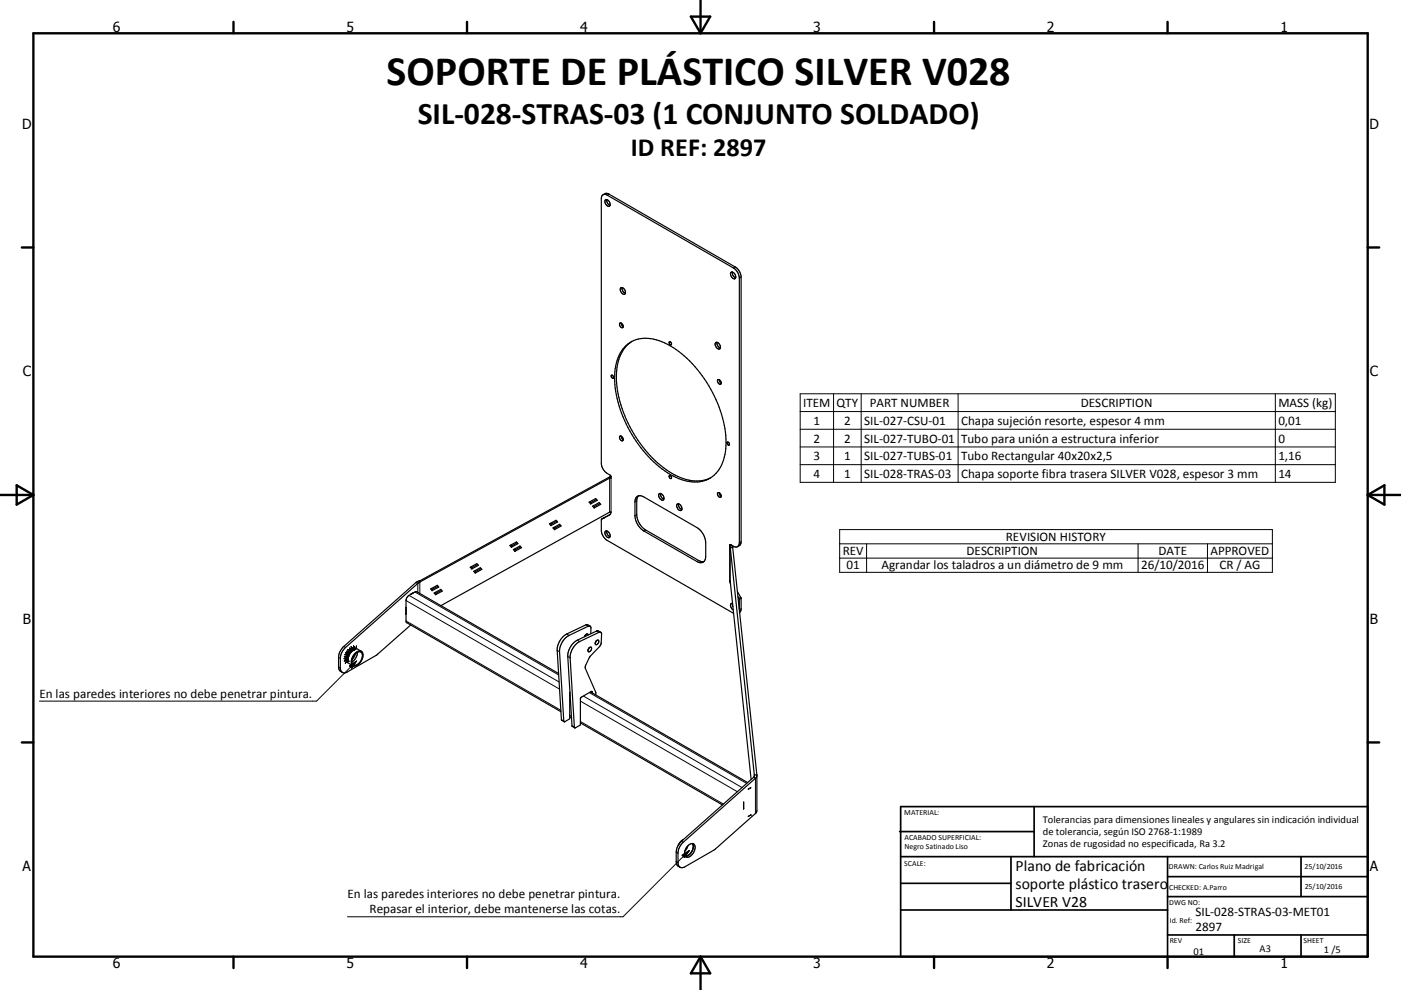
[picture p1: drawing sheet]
<svg xmlns="http://www.w3.org/2000/svg" width="420mm" height="297mm" viewBox="0 0 420 297" stroke-linecap="round" stroke-linejoin="round" font-family="sans-serif">
<g fill="none" stroke="#000" stroke-width=".36">
<path d="M180.8 58.4l.9-.4 .7 .1 38 22a3.9 3.9 0 0 1 1.8 3v79.4l-.3 .9-.8 .6M181.5 59.9a1.19 1.19 0 0 1 1.2 .7 1.19 1.19 0 0 1-.2 1.3 1.41 1.41 0 0 1-1-2zM181.9 59.9v.1a1.65 1.65 0 0 0 1 1.6M185.8 97a.83 .83 0 0 1 .9 .4 .83 .83 0 0 1-.1 .9 1.03 1.03 0 0 1-.8-1.3zM186.1 86.3a1.17 1.17 0 0 1 1.2 .7 1.17 1.17 0 0 1-.2 1.3 1.4 1.4 0 0 1-1-2zM186.3 96.9l.2 .7 .3 .4M186.5 86.3a1.62 1.62 0 0 0 1 1.7M219.2 81.7a1.18 1.18 0 0 1 1.2 .6 1.18 1.18 0 0 1-.2 1.4 1.41 1.41 0 0 1-1-2zM219.6 81.6a1.56 1.56 0 0 0 1 1.7M183.3 112.6a.47 .47 0 0 1 .6 .3 .47 .47 0 0 1-.3 .6l-.3-.4zM187.7 103.6a10.2 10.2 0 0 1 11.6-.7 35.9 35.9 0 0 1 17 21.4 21.3 21.3 0 0 1-.3 15.9 9 9 0 0 1-11.7 3.7 31.8 31.8 0 0 1-16-15.6 29.4 29.4 0 0 1-3.5-19.4 10.7 10.7 0 0 1 2.9-5.3zM189.4 102.4a11.9 11.9 0 0 0-4.6 10.7 36.6 36.6 0 0 0 17.6 29.4 11.6 11.6 0 0 0 10.6 .9"/>
<path d="M200.7 102.5a.48 .48 0 0 1 .6 .3 .48 .48 0 0 1-.3 .6l-.3-.3zM214.6 102.8a1.26 1.26 0 0 1 1.1 1.9 1.34 1.34 0 0 1-1.1-1.9zM215 102.7a1.56 1.56 0 0 0 1 1.7M215.2 114a.76 .76 0 0 1 .9 .3 .76 .76 0 0 1-.3 1 1.08 1.08 0 0 1-.6-1.3zM215.6 113.9l.2 .7 .4 .3M185.8 130.9a.77 .77 0 0 1 .9 .4 .77 .77 0 0 1-.2 1 1.1 1.1 0 0 1-.7-1.4zM186.3 130.9l.5 1M218.1 132.6a.47 .47 0 0 1 .5 .3 .47 .47 0 0 1-.2 .6l-.3-.3zM164.7 157.2l2-1.1 .5 .5-2 1.1zM165.1 157l.2 .3M165.3 157.3l-.1 .4M165.8 158.4l2-1.1 .4 .5-2 1.1z"/>
<path d="M166.1 158.2l.2 .3M166.3 158.5l-.1 .4M166.9 156.3l-1.6 1M168 157.6l-1.7 .9M176.6 150.7l2-1.1 .5 .5-2 1.1zM176.9 150.5l.3 .3M177.2 150.8l-.1 .4M177.7 151.9l1.9-1.1 .5 .5-2 1.1zM178 151.7l.2 .3M178.2 152l-.1 .4M178.8 149.8l-1.6 1M179.9 151.1l-1.7 .9"/>
<path d="M180.4 155.7l-.1 3.4a3.9 3.9 0 0 0 1.8 3l37.8 21.9M181.5 159.4a1.26 1.26 0 0 1 1.2 .6 1.26 1.26 0 0 1 0 1.3 1.36 1.36 0 0 1-1.2-1.9zM181.9 159.3a1.61 1.61 0 0 0 1 1.7M182.8 143.4l-56.9 31.2M182.8 154.4l-2.4 1.3M182.8 154.4l.3-.8-50.9 28.1M182.9 143l-.1 .4M182.9 143l-56.9 31.2M183.2 143v.4h-.4M183.2 143l-.2-.4a4.2 4.2 0 0 1-2.7-3.3v-79.7a1.08 1.08 0 0 1 .5-1.2 1.08 1.08 0 0 1 1.3 .2l37.8 21.8a3.9 3.9 0 0 1 1.8 3v79.4a1.09 1.09 0 0 1-.6 1.2 1.09 1.09 0 0 1-1.2-.1l-1-.5-.2 .5M183.2 143h-.3M190.8 149.1a1.73 1.73 0 0 1 2.2 0l15.9 9.2a5.8 5.8 0 0 1 2.7 4.5v4.1a1.6 1.6 0 0 1-.8 1.8 1.6 1.6 0 0 1-1.9-.2l-15.9-9.2a5.8 5.8 0 0 1-2.6-4.6v-4.5z"/>
<path d="M191.4 148.8l-.5 1.2v4.4a5.9 5.9 0 0 0 2.6 4.6l16.2 9.3 1.3 .2M197.7 148.1a1.26 1.26 0 0 1 1.1 .6 1.26 1.26 0 0 1 0 1.3 1.36 1.36 0 0 1-1.1-1.9zM198 148a1.64 1.64 0 0 0 1 1.8M200.7 142.7a.48 .48 0 0 1 .6 .3 .48 .48 0 0 1-.3 .6l-.3-.4zM203.1 151.2a1.27 1.27 0 0 1 1.1 1.9 1.32 1.32 0 0 1-1.1-1.9zM203.4 151.2a1.53 1.53 0 0 0 1 1.7M215.2 147.9a.81 .81 0 0 1 .9 .3 .81 .81 0 0 1-.1 1 1.01 1.01 0 0 1-.8-1.3zM215.6 147.8l.1 .5 .5 .5M123.1 178.3h.1M123.8 177.9h.1M123.8 177.9l-.7 .4M124.7 174.7l-21.6 19.2a4.7 4.7 0 0 0-1.6 3.3l.1 3.4 .3 .7 .7 .4"/>
<path d="M124.7 174.7l.6 .3M125.3 175l-21.7 19.2a4.9 4.9 0 0 0-1.6 3v3.5l.6 1M125.9 174.6l-.6 .4M126 174.2l-.1 .4M126 174.2l-1.3 .5M129.1 176.7l2-1.1 .4 .5-1.9 1.1zM129.4 176.5l.3 .3M129.7 176.8l-.1 .4M130.2 177.9l1.9-1.1 .5 .6-2 1zM130.5 177.7l.2 .3M130.7 178l-.1 .4M131.3 175.9l-1.6 .9"/>
<path d="M132.4 177.1l-1.7 .9M141 170.2l2-1.1 .4 .5-2 1.1zM141.3 170l.2 .3M141.5 170.3l-.1 .4M142 171.4l2-1.1 .5 .5-2 1.1zM142.4 171.2l.2 .3M142.6 171.5l-.1 .4M143.2 169.3l-1.7 1M144.2 170.6l-1.6 .9M152.9 163.7l2-1.1 .4 .5-2 1.1zM153.2 163.5l.2 .3M153.4 163.8l-.1 .4"/>
<path d="M153.9 164.9l2-1.1 .5 .5-2 1.1zM154.2 164.7l.2 .3M154.4 165v.4M155.1 162.8l-1.7 1M156.1 164.1l-1.7 .9M218.7 163.9l.2 .4M218.9 164.3l7.3 68.2M219 175.1l-.3-1 .2 .5 6.3 59.3M219.3 163.5v.1M219.3 163.6l-.6 .3M219.3 163.6l.4 .7M219.7 164.3h-.8"/>
<path d="M219.7 164.3l7.2 68.2M221.1 177.5l1.1 2.1v3.3l-.4 .9M221.3 179l.4 .9v2.9M106.3 196.3a1.25 1.25 0 0 1 1.1-.8 1.25 1.25 0 0 1 1.2 .7 2.8 2.8 0 0 1-2.6 3.3 2.23 2.23 0 0 1 .3-3.2zM106.4 196a1.29 1.29 0 0 1 1.2-.7 1.29 1.29 0 0 1 1.2 .7 3.3 3.3 0 0 1-2.7 3.8 2.1 2.1 0 0 1-.2-3.2zM106.5 196.1l-.9 1.7M107.1 195.7a3.5 3.5 0 0 1-1.6 2.9M108.3 195.4l-1.5-.9a2.85 2.85 0 0 0-3 3l.4 1.2 1.6 1M121.7 182.2h.1M121.7 184.2h.1M123.1 187.5l-10.1 9-9.1 5.2-.6 .2-.7-.2M175.6 190.4l-.3 .6a.57 .57 0 0 1 .3-.7 .57 .57 0 0 1 .7 .2"/>
<path d="M176.6 194.4a.47 .47 0 0 1 .7-.2 .47 .47 0 0 1 0 .8 .5 .5 0 0 1-.5 .5 .5 .5 0 0 1-.5-.3zM176.6 194.4l-.3 .5M176.9 187.8l-.7-.4-.5 .1-5.8 2.7a5.8 5.8 0 0 0-2.9 4.9l1.3 20.8 .8 .6M177.1 190.1l.1-1.9-.5-.4-6.1 2.8a5.7 5.7 0 0 0-2.8 4.9l1.4 21 1.6-.8 .1-8.1M178.7 192.3a.47 .47 0 0 1 .8-.2 .47 .47 0 0 1-.1 .8 .51 .51 0 0 1-.4 .5 .51 .51 0 0 1-.6-.4zM178.8 192.3l-.3 .5M180.1 189.7h-.6l-5.7 2.8a5.7 5.7 0 0 0-2.9 4.9l1.5 21 1.6-.9 .1-8 3.1-2h.3l.1 .4M180.1 189.7l.3 .4-.3 3.3-3.4 3.8-1.2 3 3.1 7.3v1M180.1 189.7l-1.1-.5-5.9 2.9a5.7 5.7 0 0 0-2.9 4.9l1.3 20.7 .8 .6M219.6 181l.1 1M219.6 181.1a.66 .66 0 0 0-.7 .4 .66 .66 0 0 0 .3 .8l.6 .7M219.9 184h.1"/>
<path d="M167.5 202.1l-42.5-24.5h-.6l-1.8 1-.7 .9v7.3l46.3 26.7M170.8 215l.6 .3M174 216.9l42.6 24.6M177 207.6l47.1 27.2M224.4 236.7v.1M225.1 236.3l-.7 .4M225.1 236.3v.1M226 233.2l-21.7 19.2a4.7 4.7 0 0 0-1.6 3.3l.1 3.4 .4 .7 .7 .4M226 233.2l.5 .3M226.2 232.5l-.2 .7M226.5 233.5l-21.7 19.2a4.7 4.7 0 0 0-1.5 3.3v3.1l.6 1.1M226.9 232.5v10.7l-.3 .8-12.4 10.9-9.1 5.3h-1.2"/>
<path d="M226.9 232.7l-.4 .8M226.9 232.5h-.7M204.9 251.9l-.8 .5-.8 1.2M205.9 256.8l-.5 .1M206.3 253.7l-1 1.7M206.4 256.6l-.5 .2M207.6 253.1a1.58 1.58 0 0 1 .4 2.6 1.67 1.67 0 0 1-2.6 1.1l-.1-1.4M207.6 253.1a2.94 2.94 0 0 0-2.3 2.3M207.6 253.1a2.99 2.99 0 0 1-1.2 3.5M222.9 240.6l.1 2.1zM222.9 242.7h.1M224.4 244.9l.7-.4z"/>
<path d="M224.4 244.9h.1"/>
</g>
<g fill="none" stroke="#000" stroke-width=".3">
<path d="M182.6 58.2l-.5 .4M220.4 80.1l-.5 .3M222.2 83.1l-.5 .3M239.9 118.1h160.4v26.6h-160.4zM249.9 118.1v26.6M258.2 118.1v26.6M287.2 118.1v26.6M382.4 118.1v26.6M239.9 123.5h160.4M239.9 128.8h160.4M239.9 134.1h160.4M239.9 139.4h160.4"/>
<path d="M180.9 155.4l-.5 .3M182.7 154.5h.1M182.8 143.4v10.2M183.2 143.4v10.2M190.9 150.3l-.5 .3M190.9 154.4l-.5 .3M193.5 159l-.5 .3M251.7 158.9h129.8v12.8h-129.8zM122.6 178.6l45 26M124.4 177.6l43.1 24.9M125.3 175v2.7M125.9 174.6v3.5"/>
<path d="M209.5 168.2l-.6 .3M218.7 163.9v10.2M218.9 164.3v10.3M219.1 163.4l-.4 .2M222.1 179.2l-.5 .3M222.2 179.6l-.5 .3M222.2 162.5l-.5 .3M251.7 163.2h129.8M251.7 167.4h129.8M259.8 163.2v8.5M341.2 163.2v8.5M362 163.2v8.5"/>
<path d="M101.5 197.2l.5 .3M103.1 193.9l.5 .3M103.2 197.6l.6-.1 .6 .2M103.2 197h.7l.6 .3M103.4 196.4l.7 .1 .5 .4M103.6 195.9l.7 .1 .4 .5M103.9 195.4l.7 .2 .3 .5M104.3 194.9l.6 .3 .3 .6M104.5 198.1l-.7-.1-.6 .3M104.6 198.4l-.6 .1-.5 .5M104.8 194.5l.5 .3 .2 .7M104.8 199.8l2.1-1.5-1.4 2.2z"/>
<path d="M105.3 194.1l.4 .4 .1 .7M106 193.8l.3 .6-.2 .7M106.8 193.8v.7l-.5 .5M106.9 198.3l-12 12h-83.1M121.7 180.2l46.1 26.5M121.7 186.3l46.4 26.8M167 195.1l.8 .4M169.9 190.2l.7 .4M170.2 197l.7 .4M173.1 192.1l.7 .4M175.7 187.5l.7 .4M178.9 189.3l.6 .4"/>
<path d="M222.2 182.7l-.5 .3M101.5 200.1l.5 .3M168.3 215.9l.7 .4M170.8 208.5l.1 .1M170.8 214.6l.5 .3M171.5 217.7l.7 .4M174 210.3l47.1 27.2M174 216.5l42.9 24.7M174.9 208.8l47.6 27.5M176.7 207.8l47.2 27.2M177.2 207.5l.4 .2M226.2 232.5v.2"/>
<path d="M226.5 233.5v10.6M202.7 258.5l.6 .3M202.7 255.7l.6 .3M204.3 252.4l.5 .3M204.5 256.6l2.2-1.4-1.5 2.1zM206.7 255.2l-19.9 19.8h-82.6"/>
</g>
<g fill="#000">
<circle cx="180.9" cy="155.4" r=".18"/>
<circle cx="225.1" cy="244.5" r=".18"/>
</g>
<g fill="none" stroke="#000" stroke-width=".71">
<path d="M10 10h400v277h-400zM70 6.6v3.4M140 6.6v3.4M207.1 5h5.8l-2.9 5zM210 0v10M280 6.6v3.4M350 6.6v3.4M6.6 74.2h3.4M410 74.2h3.5M0 148.5h10M5 145.6l5 2.9-5 2.9zM410 148.5h10.1"/>
<path d="M410 148.5l5.1-2.9v5.8zM6.6 222.7h3.4M410 222.7h3.5M70 287v3.4M140 287v3.4M210 287v10M210 287l2.9 5h-5.8zM280 287v3.4M350 287v3.4"/>
</g>
<g fill="none" stroke="#000" stroke-width=".51">
<path d="M269.7 249.5h40.3M270 242h140v45h-140zM270 257h140M303.1 257v16M310 242v15M350 257v30M390.1 257v12M270 265h33.1M270 273h80M350 269h60M350 263h60M350 280.5h60"/>
<path d="M370 280.5v6.5M390.1 280.5v6.5"/>
</g>
<path d="M104.8 199.8l2.1-1.5-1.4 2.2zM204.5 256.6l2.2-1.4-1.5 2.1z" fill="#000" stroke="#000" stroke-width=".3"/>
<text font-size="12.6" x="115.9" y="25.5">SOPORTE DE PLÁSTICO SILVER V028</text>
<text font-size="9.4" x="125.2" y="37.3">SIL-028-STRAS-03 (1 CONJUNTO SOLDADO)</text>
<text font-size="7.9" x="189.1" y="46.7">ID REF: 2897</text>
<g font-size="4.7">
<text x="304.5" y="261.2">Plano de fabricación</text>
<text x="304.5" y="266.6">soporte plástico trasero</text>
<text x="304.5" y="272">SILVER V28</text>
</g>
<g font-size="4.2">
<text x="33.9" y="9.6">6</text>
<text x="103.9" y="9.6">5</text>
<text x="173.9" y="9.6">4</text>
<text x="243.8" y="9.6">3</text>
<text x="313.9" y="9.6">2</text>
<text x="383.9" y="9.6">1</text>
<text x="6.7" y="38.7">D</text>
<text x="410.5" y="38.7">D</text>
<text x="6.9" y="112.9">C</text>
<text x="410.7" y="112.9">C</text>
<text x="6.9" y="187.1">B</text>
<text x="410.7" y="187.1">B</text>
<text x="6.8" y="261.4">A</text>
<text x="410.7" y="261.4">A</text>
<text x="33.9" y="290.4">6</text>
<text x="103.9" y="290.4">5</text>
<text x="173.9" y="290.4">4</text>
<text x="243.8" y="290.4">3</text>
<text x="313.9" y="290.4">2</text>
<text x="383.9" y="290.4">1</text>
</g>
<g font-size="3.9">
<text x="240.8" y="122.1">ITEM</text>
<text x="250.8" y="122.1">QTY</text>
<text x="260.8" y="122.1">PART NUMBER</text>
<text x="324" y="122.1">DESCRIPTION</text>
<text x="383.3" y="122.2">MASS (kg)</text>
<text x="243.9" y="127.4">1</text>
<text x="253.1" y="127.4">2</text>
<text x="259.1" y="127.4">SIL-027-CSU-01</text>
<text x="288.1" y="127.5">Chapa sujeción resorte, espesor 4 mm</text>
<text x="383.3" y="127.4">0,01</text>
<text x="243.9" y="132.8">2</text>
<text x="253.1" y="132.8">2</text>
<text x="259.1" y="132.8">SIL-027-TUBO-01</text>
<text x="288.1" y="132.8">Tubo para unión a estructura inferior</text>
<text x="383.3" y="132.8">0</text>
<text x="243.9" y="138">3</text>
<text x="243.9" y="143.3">4</text>
<text x="253.1" y="138">1</text>
<text x="253.1" y="143.3">1</text>
<text x="259.1" y="138">SIL-027-TUBS-01</text>
<text x="259.1" y="143.3">SIL-028-TRAS-03</text>
<text x="288.1" y="138.1">Tubo Rectangular 40x20x2,5</text>
<text x="288.1" y="143.4">Chapa soporte fibra trasera SILVER V028, espesor 3 mm</text>
<text x="383.3" y="138">1,16</text>
<text x="383.3" y="143.3">14</text>
<text x="252.6" y="166.5">REV</text>
<text x="289.7" y="166.5">DESCRIPTION</text>
<text x="301.6" y="162.2">REVISION HISTORY</text>
<text x="347.3" y="166.5">DATE</text>
<text x="362.9" y="166.5">APPROVED</text>
<text x="253.7" y="170.8">01</text>
<text x="264.2" y="170.6">Agrandar los taladros a un diámetro de 9 mm</text>
<text x="342.1" y="170.7">26/10/2016</text>
<text x="365.6" y="170.7">CR / AG</text>
<text x="11.9" y="209.3">En las paredes interiores no debe penetrar pintura.</text>
<text x="104.2" y="269.5">En las paredes interiores no debe penetrar pintura.</text>
<text x="110.8" y="274">Repasar el interior, debe mantenerse las cotas.</text>
<text x="358.4" y="274.9">SIL-028-STRAS-03-MET01</text>
<text x="358.4" y="279.4">2897</text>
</g>
<g font-size="3.1">
<text x="312.7" y="246.8">Tolerancias para dimensiones lineales y angulares sin indicación individual</text>
<text x="312.7" y="250.4">de tolerancia, según ISO 2768-1:1989</text>
<text x="312.7" y="254">Zonas de rugosidad no especificada, Ra 3.2</text>
<text x="357.8" y="286.5">01</text>
<text x="377.6" y="285.6">A3</text>
<text x="396.9" y="285.9">1 /5</text>
</g>
<g font-size="2.4">
<text x="271.1" y="244.4">MATERIAL:</text>
<text x="271.2" y="252">ACABADO SUPERFICIAL:</text>
<text x="271.2" y="254.7">Negro Satinado Liso</text>
<text x="271.1" y="259.7">SCALE:</text>
<text x="350.4" y="260.8">DRAWN: Carlos Ruiz Madrigal</text>
<text x="391.1" y="260.6">25/10/2016</text>
<text x="350.5" y="267">CHECKED: A.Parro</text>
<text x="391.2" y="266.7">25/10/2016</text>
<text x="350.5" y="271.4">DWG NO:</text>
<text x="350.7" y="276.9">Id. Ref:</text>
<text x="350.7" y="282.8">REV</text>
<text x="371.1" y="282.9">SIZE</text>
<text x="390.8" y="283">SHEET</text>
</g>
</svg>
